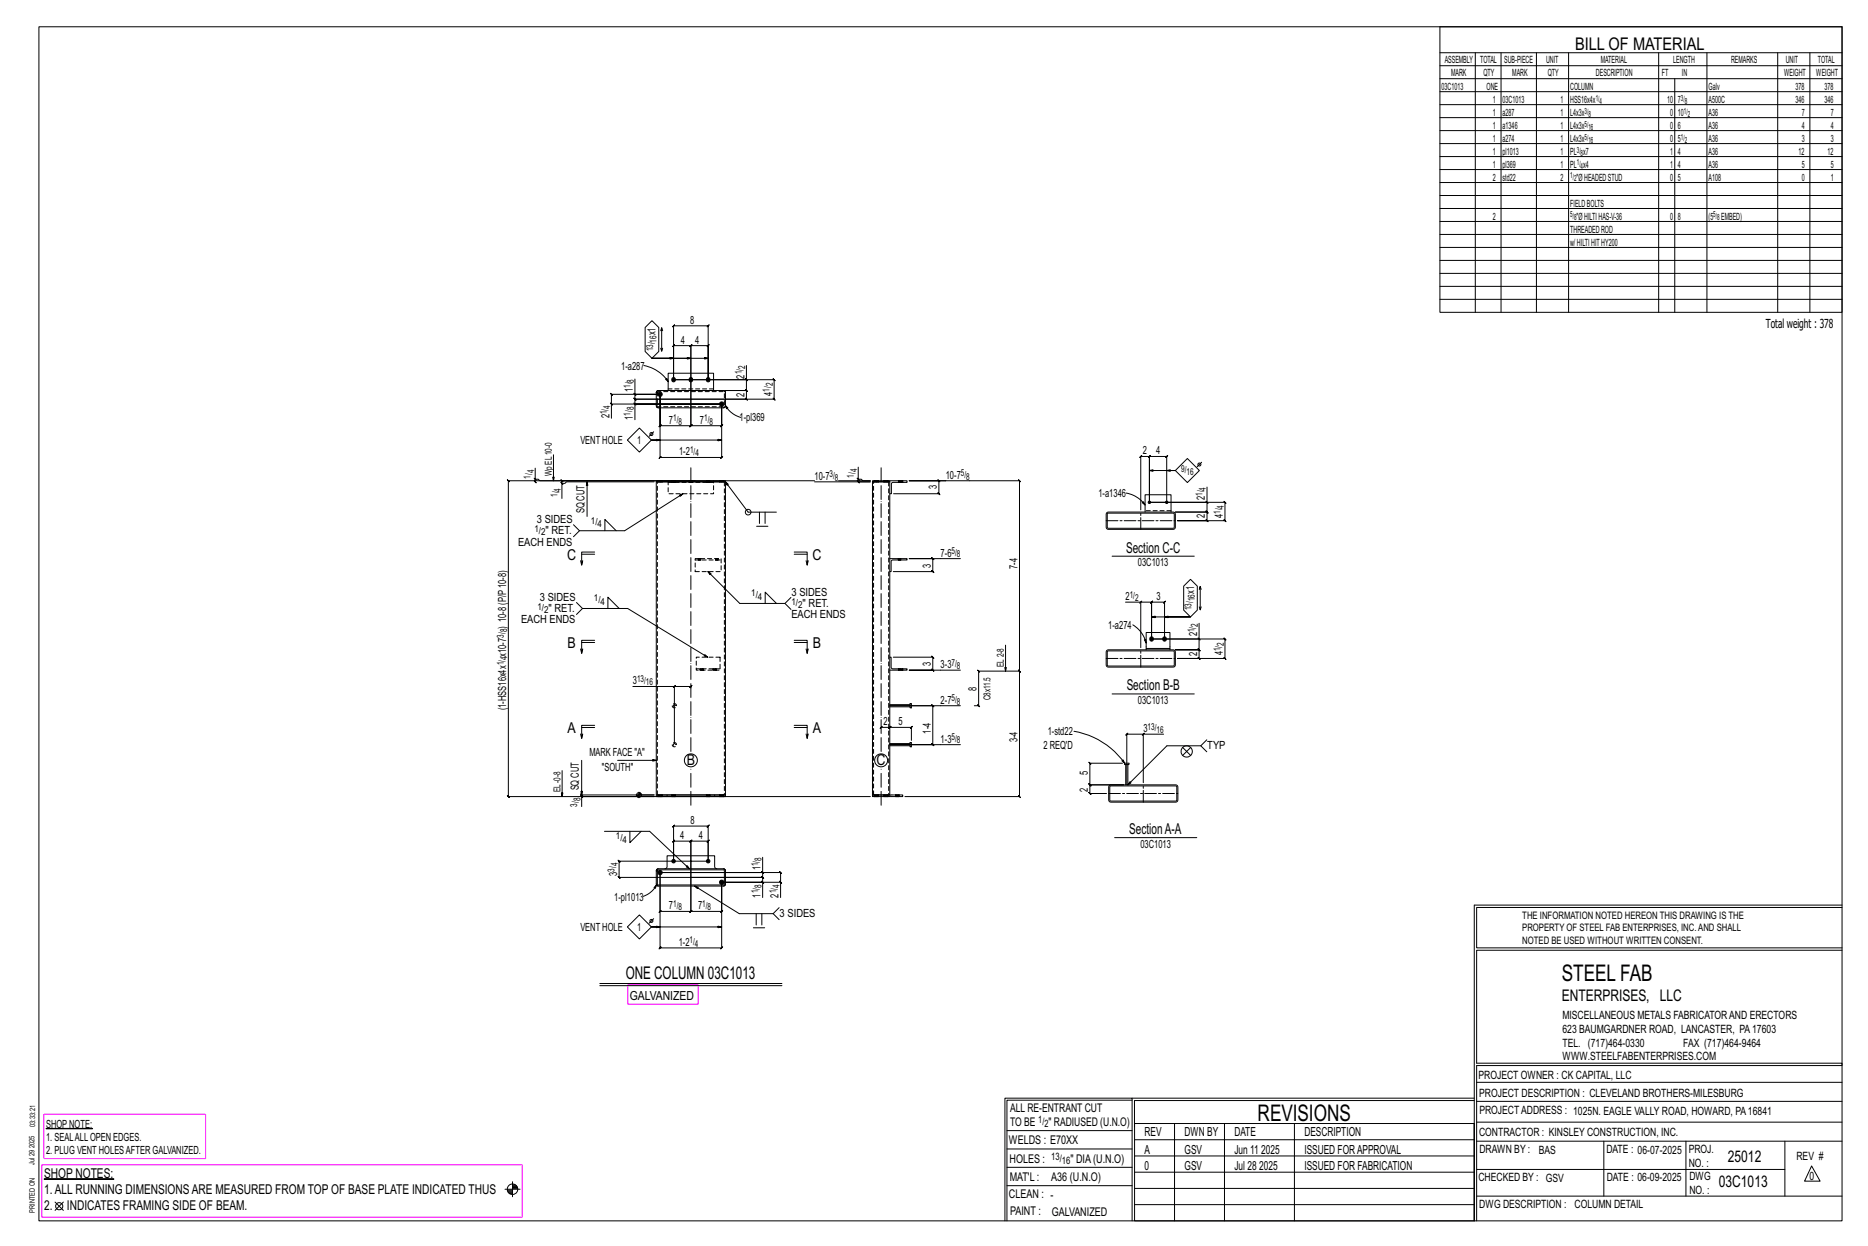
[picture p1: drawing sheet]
<svg xmlns="http://www.w3.org/2000/svg" width="914mm" height="610mm" viewBox="0 0 914 610" stroke-linecap="round" stroke-linejoin="round" font-family="sans-serif">
<g fill="#000" stroke="#000" stroke-width=".49">
<path d="M23 552h22zM22 577h34z"/>
<circle cx="323" cy="193" r="1.1"/>
<circle cx="330" cy="186" r="1"/>
<circle cx="338" cy="186" r="1"/>
<circle cx="347" cy="186" r="1"/>
<circle cx="353" cy="198" r="1.1"/>
<circle cx="563" cy="246" r=".6"/>
<circle cx="571" cy="246" r=".6"/>
<circle cx="564" cy="313" r="1"/>
<circle cx="570" cy="313" r="1"/>
<circle cx="323" cy="427" r="1.1"/>
<circle cx="330" cy="421" r=".9"/>
<circle cx="347" cy="421" r=".9"/>
<circle cx="353" cy="432" r="1.1"/>
</g>
<g fill="none" stroke="#000" stroke-width=".49">
<path d="M19 13h883v584h-883zM705 13h197v140h-197zM705 26h197M705 32h197M705 39h197M722 26v127M735 26v127M752 26v127M768 26v127M812 26v127M820 39v114M836 26v127"/>
<path d="M870 26v127M886 26v127M705 45h197M705 51h197M705 58h197M705 64h197M705 70h197M705 77h197M705 83h197M705 89h197M705 96h197M705 102h197"/>
<path d="M705 108h197M705 115h197M705 121h197M705 127h197M705 134h197M705 140h197M705 146h197M315 179a19 19 0 0 1 12 8M316 160l3-3 3 3v12l-3 3-3-3zM319 175h28M323 170l1 2v-2M323 162l1-2v12"/>
<path d="M324 160v2M330 175h-11h19M365 179v7h-35v-27l-1 1 1-1h17l-1 1 1-1v27v-17l-1 1 1-1h-9h1l-1 1v-1v26h-27h-1l1 1v-1v3M299 197l1 1zM310 197l1 1zM310 192l1 1zM311 185v8h12h-24v-1l1 1h-1v5M321 198l1 2M321 192l1-1h32l1 1v6l-1 2h-32l-1-2zM322 191l-1 1M326 186v-1l1 2zM327 183h22v8h-22z"/>
<path d="M354 191l1 1M355 198l1 2zM355 198a13 13 0 0 0 8 6M355 198l-1 2M365 185l1 1zM365 186v5l1 1-1-1h-10h10l1 1-1-1v4l1 1-1-1h-27v13v1l1-1h-1h15v1l1-1h-1v-10v26l1-1-1 1h-30l1-1-1 1v-31v15v1l1-1h-1h15v1l1-1h-1v-39h1l-1 1v-1h-8l-1 1 1-1v17h49l-1-1 1 1v9h-1l1 1v-1h-68v1l-1-1h1v-2M299 205v-7h54h-42v7M307 215l6-6 6 6-6 6zM320 211l-2 2M323 215h-4h34M261 234l1 1zM262 229v5h1l1 1h76"/>
<path d="M262 234v2l-1-1 1 1M271 223v12M275 236l1 1zM287 236v17M320 236h-43h-2v8M320 235h-45l1 1-1-1v1M322 235h.1M322 236h.1M322 235h32v1h-32zM322 235h-1v1M324 235h.1M324 236h.1"/>
<path d="M352 235h.1M352 236h.1M354 235h1l1 2-1-1 11 15h14M354 235h.1M354 236h.1M399 235h-150h-1l1 1v-1v155l-1-1 1 1h177M420 234l1 1zM420 229v5h2v1h4h-16M420 234v2v-1l1 1h-1h6h-27M427 236v154h1M427 236h9M428 235h.1"/>
<path d="M428 236h.1M428 235h6v1h-6zM428 235h-1v1M430 235h.1M430 236h.1M433 235h.1M433 236h.1M434 235h2v1M435 235h.1M435 236h.1M436 235h8v1h-7l-1 6M436 236v153h-9"/>
<path d="M440 235h.1M440 236h.1M442 235h.1M442 236h.1M563 230h12h-4M581 224l6 6-6 6-6-6zM588 226l-2 2M591 238v8h-28v-23l-1 1 1-1h-5h1l-1 1v-1v26M284 260l-3 3M296 260v-6l6 6M334 242l-28 18h-22l-3-3M370 257h6"/>
<path d="M372 251v5M375 251v5M437 242h23l-1-1 1 1v-7v1l-1-1h1h-15h54l1 1-1-1v93l1 1-1-1M542 251h33v1v6l-1 1h-32l-1-1zM542 251h32l1 7h-33zM551 241a14 14 0 0 1 10 6M559 246l1-1 1 2zM561 251v-9h12v9M571 246v-23h1l-1 1v-1h-8l-1 1 1-1v23h37l-1-1 1 1v9l-1-1 1 1h-24h15l-1-1 1 1v-4l-1-1 1 1h-16h16l-1-1 1 1v-5M590 245l1 1zM284 274l1 2M285 271h6"/>
<path d="M291 270h-6v6v-2M342 273h.1M342 274h.1M343 273h.1M343 274h.1M347 280l15 15h22l3-3M350 273h.1M350 274h.1M351 273h.1M351 274h.1M389 270h6v6l1-2M389 271h6"/>
<path d="M395 274v2M436 273h8v1h-8v6M440 273h.1M440 274h.1M441 273h.1M441 274h.1M470 273h-25h12h-1l1 1v-1v7l-1-1 1 1h-20M544 272h41M282 295l3 3h22l39 24M285 298l-3 3M298 298v-6l5 6M375 295v-5l5 5"/>
<path d="M384 295l3 3M551 295h7v22M558 295l1-1zM558 295h6h-1l1-1v1v18h36l-1-1 1 1v9h-1l1 1v-1h-24h11v1l-1-1h1v-4l-1-1 1 1h-12h12l-1-1 1 1v-5M579 287l4-4 3 4v11l-3 4-4-4zM587 297l1 1v-1M587 288l1-1v11M588 287v1M284 318l1 2M285 314h6M291 313h-6v7v-2M389 313h6v7l1-2"/>
<path d="M389 314h6M395 318v2M492 316v12M542 318h33v1v7h-1h-32l-1-1zM542 319l32-1 1 8h-33zM555 306a14 14 0 0 1 6 9M560 313h1v2zM561 318v-1h12v1M561 317v-8h12v8M564 302h19h-13M586 312l1 1zM587 305v8h-23v-18h-1l1-1v1h6l1-1-1 1v18"/>
<path d="M310 336h20v28M330 336l1-1zM330 336h8l1-1-1 2M436 322v5h8v1h-8M437 322h20l-1-1 1 1v6l-1-1 1 1h-12h25M440 327h.1M440 328h.1M442 327h.1M442 328h.1M479 328l1 1zM544 340h41M284 359l1 2"/>
<path d="M285 356h6M291 355h-6v6v-2M389 355h6v6l1-2M389 356h6M395 359v2M431 356h5h-1l1-1-1 1 1-1v1h10l1-1-1 1v6M432 355l-1 1zM436 345h9M436 346h9M445 344h1v2h-1zM470 345h-34h21h-1l1 1v-1v19h-1l1 1v-1h-21h34M477 345l3 1-1-1v-17h20l1 1-1-1v62v-1l1 1h-1h-56"/>
<path d="M526 358a38 38 0 0 1 25 15M560 359l-1 1zM560 359h-8l-1 1 1-1v25M570 359h-10v24M275 377v13M285 372v17M302 372h19M436 364h9M436 365h9M445 363h1v2h-1zM549 372h1l1 1zM549 373h-16l1 1-1-1v11v-1l1 1h-1h17h-17v-1l1 1h-1v4l1 1-1-1h9"/>
<path d="M551 373h2v1h-2zM551 374v10M579 366l2 2 2-2M579 370l2-2 2 2M588 365l3 3M591 362l-3 3h-17l-19 19 1-2 1 1-2 1v-10M284 389l1 1zM311 389h9h-35l-1-1 1 1v1M312 389h1M312 390h1M313 388v2M313 389h1"/>
<path d="M313 388h1M313 388h.1M320 390h-35v5M321 389h34v-153h-34v154h34v-1M322 389h.1M322 390h.1M322 390v-1h32v1M324 389h.1M324 390h.1M329 389h.1M329 390h.1M331 389h.1"/>
<path d="M331 390h.1M346 389h.1M346 390h.1M348 389h.1M348 390h.1M352 389h.1M352 390h.1M354 389h.1M354 390h.1M428 389h.1M428 390h.1M428 389h6v1h-6z"/>
<path d="M430 389h.1M430 390h.1M433 389h.1M433 390h.1M434 390h2v-1h6v1h-6M435 389h.1M435 390h.1M438 389h.1M438 390h.1M440 389h.1M440 390h.1M543 384h33l1 1-1 7h-33v-1z"/>
<path d="M543 385h33v7h-32zM296 407h22l19 18M308 407v5l6-5M373 419v8h-50v37l1-1-1 1h30l1-1-1 1v-32v14l1-1-1 1h-15l1-1-1 1v-17M546 410h40M321 433h.1M321 433v2l-1-1zM321 433a11 11 0 0 1-6 6M321 425v1M322 425h32l1 1v7h-1h-32l-1-1zM322 433h.1M322 425h.1"/>
<path d="M322 426h32l1 7h-33zM325 425l2-1v-5h23v5l1 1M338 429v-17l1-1-1 1h9h-1l1-1v1v9h-44l1 1-1-1v8l1 1-1-1h70l1 1-1-1v3M340 433l22 14h16l3-3M347 421v-17l-1 1 1-1h-17l-1 1 1-1v17v-9h-1l1-1v1h8l1-1-1 1v17M355 425h.1M355 433h.1M355 425v1M373 431l1 1zM373 426l1 1zM373 439v-7h-20h29v7M373 427v2l1 1-1-1h-35v17l1-1-1 1h-15l1-1-1 1v-19h59v-1l1 1h-1v5"/>
<path d="M382 431l1 1zM307 454l6-6 6 6-6 5zM320 449l-2 3M323 454h-4h34M369 454h5M370 447v6M373 447v6M378 447l3 3M722 443v154M722 443h180M902 444h-179v20h179M902 465h-179v55h179v1h-179v76"/>
<path d="M294 481h89M294 482h89M554 538h-61v59M554 537h168M722 538h-167v13M723 539h179M723 530h179M493 553h61M555 550h167v47h-167zM555 558h167M575 550v47M599 550v47"/>
<path d="M634 550v47M723 549h179M723 558h179M785 558v27M825 558v27M874 558v27M251 578v8M251 580h1M493 571h61M493 562h61M555 573h167M555 566h167"/>
<path d="M723 572h151M887 570l4 8h-8zM27 588l4 4M31 588l-4 4M247 582h8M248 582h3M248 583h3M249 583h2M249 584h2M251 581h2M251 580h2M492 597v-60h62v60"/>
<path d="M493 580h61M555 589h167M555 581h167M723 585h179"/>
<circle cx="319" cy="212" r=".7"/>
<circle cx="587" cy="227" r=".7"/>
<circle cx="366" cy="251" r="1.4"/>
<circle cx="338" cy="372" r="3"/>
<circle cx="431" cy="372" r="3"/>
<circle cx="581" cy="368" r="2.8"/>
<circle cx="313" cy="389" r="1.2"/>
<circle cx="319" cy="451" r=".7"/>
<circle cx="29" cy="590" r="1.8"/>
<circle cx="251" cy="582" r="2.6"/>
</g>
<path d="M307 482h35v9h-35zM22 545h79v22h-79zM21 570h235v26h-235z" fill="none" stroke="#f0f" stroke-width=".5"/>
<g fill="none" stroke="#000" stroke-width=".49" stroke-dasharray="2 1.4">
<path d="M321 192h1zM321 199h.1M321 192h.1M322 199h.1M322 191h.1M322 192h32l1 7h-33zM349 190h-22M355 199h.1M355 191h.1M355 192h.1M322 235v1M322 235h.1"/>
<path d="M323 235l-1 1M323 235l1 1zM323 236h.1M324 235v1M324 235h.1M324 236h.1M324 236v-1M327 235v7h22v-7M327 236h22M329 235v1zM329 235h.1M329 235v1"/>
<path d="M329 236l1-1-1 1M330 235v1M331 235v1M337 235v1zM337 235h1M338 235l-1 1M338 236v-1v1M338 235v1M339 235v1M346 235v1zM346 235h.1M346 235v1"/>
<path d="M346 236l1-1-1 1M347 235v1M352 235v1M352 235h.1M353 235l-1 1M353 235l1 1zM353 235v1M353 236h.1M354 235v1M354 235h.1M354 236h.1M354 236v-1"/>
<path d="M355 236v153M428 235v1M428 235h.1M429 235l-1 1M429 235v1zM429 236h.1M429 235v1M430 235v1M430 235h.1M430 236h.1M430 236v-1M433 235v1"/>
<path d="M433 235h.1M434 235v1zM434 235l-1 1M434 236h-1M434 235v1M435 235h.1M435 236h.1M435 236v-1M435 236v153M440 235v1M440 235h.1M441 235l-1 1"/>
<path d="M441 236v-1l-1 1M441 235v1M442 235v1M442 235h.1M442 236h.1M442 236v-1M573 250h-12M340 273h13v7h-13zM340 274h13M342 273v1M342 273h.1M342 273l1 1z"/>
<path d="M342 274h.1M343 273v1M343 273h.1M343 274h.1M343 274v-1M350 273v1M350 273h.1M351 273l-1 1M351 273v1zM351 274h.1M351 273v1M351 273h.1"/>
<path d="M351 274v-1M440 273v1M440 273h.1M440 273l1 1zM440 274h.1M441 273v1M441 273h.1M441 274h.1M441 274v-1M341 322h11v6h-11zM343 328v-1M344 328v-1"/>
<path d="M344 327l-1 1 1-1M344 327v1zM344 328h.1M349 328v-1M350 328v-1M350 328l1-1M350 327v1v-1M351 327v1zM351 328h-1M352 327h-11M440 327h.1M440 327v1"/>
<path d="M440 328h.1M440 328v-1M441 328v-1M441 328l1-1M441 327v1v-1M442 328v-1M442 328h.1M322 389v-153M322 389h.1M322 389v1M322 390h.1M322 390v-1"/>
<path d="M323 389v1zM323 390v-1M323 390l1-1M323 389h1M324 390v-1M324 390h.1M327 389v1M329 389h.1M329 389v1M329 390h.1M329 390v-1M329 389l1 1z"/>
<path d="M330 390v-1M330 389h.1M330 390l1-1M331 390v-1M331 390h.1M346 389h.1M346 389v1M346 390h.1M346 390v-1M346 389l1 1zM347 390v-1M347 389h.1"/>
<path d="M347 390l1-1M348 390v-1M348 390h-1M350 390v-1M352 389h.1M352 389v1M352 390h.1M353 390v-1M353 389v1zM353 390l1-1M353 389h1M354 390v-1"/>
<path d="M354 390h.1M428 389v-153M428 389h.1M428 389v1M428 390h.1M428 390v-1M429 389v1zM429 390v-1M429 390l1-1M429 389h.1M430 390v-1M430 390h.1"/>
<path d="M433 389h.1M433 389v1M433 390h.1M433 390v-1M433 389l1 1zM434 390v-1M434 389h.1M434 390l1-1M435 390v-1M435 390h.1M438 389h.1M438 389v1"/>
<path d="M438 390h.1M439 390v-1M439 389v1zM439 390l1-1M439 389h1M440 390v-1M440 390h.1M321 432v1M321 426h1h-1M321 433h1M322 425h-1M322 433h.1"/>
<path d="M322 425h.1M354 433h1M355 425h-1M355 433h.1M355 425h.1M355 433v-1M355 426h.1"/>
<circle cx="330" cy="345" r=".5"/>
<circle cx="330" cy="345" r="1.1"/>
<circle cx="330" cy="364" r=".5"/>
<circle cx="330" cy="364" r="1.1"/>
</g>
<path d="M338 368v-139M431 368v-139M338 394v-18M431 394v-18" fill="none" stroke="#000" stroke-width=".49" stroke-dasharray="6.8 1 0 1"/>
<path d="M541 255h34M558 259v-8M541 322h34M558 326v-8M543 388h34M560 392v-8" fill="none" stroke="#000" stroke-width=".49" stroke-dasharray="5.8 1 1 1"/>
<g font-size="11.2">
<text x="764" y="480">STEEL FAB</text>
<text x="616" y="548">REVISIONS</text>
</g>
<g font-size="8.6">
<text x="771" y="24">BILL OF MATERIAL</text>
<text x="306" y="479">ONE COLUMN 03C1013</text>
</g>
<g font-size="7.9">
<text x="765" y="490">ENTERPRISES, LLC</text>
<text x="846" y="569">25012</text>
<text x="841" y="581">03C1013</text>
</g>
<g font-size="7.3">
<text x="278" y="274">C</text>
<text x="398" y="274">C</text>
<text x="551" y="270">Section C-C</text>
<text x="278" y="317">B</text>
<text x="398" y="317">B</text>
<text x="552" y="338">Section B-B</text>
<text x="278" y="359">A</text>
<text x="398" y="359">A</text>
<text x="336" y="374">B</text>
<text x="429" y="374">C</text>
<text x="553" y="408">SectionA-A</text>
</g>
<g font-size="6.6">
<text x="22" y="576">SHOP NOTES:</text>
<text x="22" y="584">1.ALL RUNNING DIMENSIONSARE MEASURED FROM TOP OF BASE PLATE INDICATED THUS</text>
<text x="22" y="592">2.</text>
<text x="33" y="592">INDICATES FRAMING SIDE OF BEAM.</text>
</g>
<g font-size="6.1">
<text x="864" y="161">Total weight : 378</text>
<text x="308" y="489">GALVANIZED</text>
<text x="560" y="556">REV</text>
<text x="580" y="556">DWN BY</text>
<text x="604" y="556">DATE</text>
<text x="639" y="556">DESCRIPTION</text>
<text x="560" y="564">A</text>
<text x="580" y="564">GSV</text>
<text x="604" y="564">Jun 11</text>
<text x="617" y="564">2025</text>
<text x="639" y="564">ISSUED FORAPPROVAL</text>
<text x="560" y="572">0</text>
<text x="580" y="572">GSV</text>
<text x="604" y="572">Jul 28</text>
<text x="616" y="572">2025</text>
<text x="639" y="572">ISSUED FOR FABRICATION</text>
</g>
<g font-size="5.9">
<text x="494" y="560">WELDS : E70XX</text>
<text x="494" y="569">HOLES :</text>
<text x="524" y="569">&quot; DIA(U.N.O)</text>
<text x="494" y="578">MAT'L :</text>
<text x="515" y="578">A36 (U.N.O)</text>
<text x="494" y="586">CLEAN : -</text>
<text x="495" y="595">PAINT :</text>
<text x="515" y="595">GALVANIZED</text>
</g>
<g font-size="5.8">
<text x="494" y="544">ALL RE-ENTRANT CUT</text>
<text x="494" y="551">TO BE</text>
<text x="513" y="551">&quot; RADIUSED (U.N.O)</text>
</g>
<g font-size="5.6">
<text x="765" y="499">MISCELLANEOUS METALS FABRICATORAND ERECTORS</text>
<text x="765" y="505">623 BAUMGARDNER ROAD, LANCASTER, PA17603</text>
<text x="765" y="512">TEL. (717)464-0330</text>
<text x="824" y="512">FAX (717)464-9464</text>
<text x="765" y="519">WWW.STEELFABENTERPRISES.COM</text>
<text x="724" y="528">PROJECT OWNER : CK CAPITAL, LLC</text>
<text x="724" y="537">PROJECT DESCRIPTION : CLEVELAND BROTHERS-MILESBURG</text>
<text x="724" y="545">PROJECTADDRESS : 1025N. EAGLE VALLY ROAD, HOWARD, PA16841</text>
<text x="724" y="556">CONTRACTOR : KINSLEY CONSTRUCTION, INC.</text>
<text x="724" y="564">DRAWN BY :</text>
<text x="753" y="564">BAS</text>
<text x="786" y="564">DATE : 06-07-2025</text>
<text x="827" y="564">PROJ.</text>
<text x="879" y="568">REV #</text>
<text x="827" y="571">NO. :</text>
<text x="724" y="578">CHECKED BY : GSV</text>
<text x="787" y="578">DATE : 06-09-2025</text>
<text x="827" y="578">DWG</text>
<text x="886" y="578">0</text>
<text x="827" y="584">NO. :</text>
<text x="724" y="591">DWG DESCRIPTION : COLUMN DETAIL</text>
</g>
<g font-size="5.5">
<text x="338" y="158">8</text>
<text x="321" y="164" transform="rotate(-90 321 164)">x1</text>
<text x="333" y="168">4</text>
<text x="340" y="168">4</text>
<text x="304" y="181">1-a287</text>
<text x="364" y="185" transform="rotate(-90 364 185)">2</text>
<text x="310" y="192" transform="rotate(-90 310 192)">1</text>
<text x="364" y="194" transform="rotate(-90 364 194)">2</text>
<text x="378" y="194" transform="rotate(-90 378 194)">4</text>
<text x="298" y="205" transform="rotate(-90 298 205)">2</text>
<text x="310" y="205" transform="rotate(-90 310 205)">1</text>
<text x="327" y="207">7</text>
<text x="343" y="207">7</text>
<text x="362" y="206">1-pl369</text>
<text x="284" y="217">VENT HOLE</text>
<text x="312" y="217">1</text>
<text x="332" y="223">1-2</text>
<text x="560" y="222">2</text>
<text x="566" y="222">4</text>
<text x="399" y="235">10-7</text>
<text x="459" y="239" transform="rotate(-90 459 239)">3</text>
<text x="463" y="234">10-7</text>
<text x="538" y="243">1-a1346</text>
<text x="590" y="245" transform="rotate(-90 590 245)">2</text>
<text x="286" y="251" transform="rotate(-90 286 251)">SQ CUT</text>
<text x="263" y="256">3 SIDES</text>
<text x="590" y="254" transform="rotate(-90 590 254)">2</text>
<text x="599" y="253" transform="rotate(-90 599 253)">4</text>
<text x="267" y="261">&quot; RET.</text>
<text x="254" y="267">EACH ENDS</text>
<text x="460" y="272">7-6</text>
<text x="456" y="278" transform="rotate(-90 456 278)">3</text>
<text x="498" y="278" transform="rotate(-90 498 278)">7-4</text>
<text x="557" y="277">03C1013</text>
<text x="264" y="294">3 SIDES</text>
<text x="387" y="291">3 SIDES</text>
<text x="551" y="294">2</text>
<text x="566" y="294">3</text>
<text x="585" y="291" transform="rotate(-90 585 291)">x1</text>
<text x="269" y="299">&quot; RET.</text>
<text x="393" y="297">&quot; RET.</text>
<text x="255" y="305">EACH ENDS</text>
<text x="387" y="303">EACH ENDS</text>
<text x="248" y="308" transform="rotate(-90 248 308)">) 10-8 (P/P10-8)</text>
<text x="543" y="308">1-a274</text>
<text x="586" y="311" transform="rotate(-90 586 311)">2</text>
<text x="248" y="321" transform="rotate(-90 248 321)">x10-7</text>
<text x="586" y="321" transform="rotate(-90 586 321)">2</text>
<text x="599" y="321" transform="rotate(-90 599 321)">4</text>
<text x="456" y="326" transform="rotate(-90 456 326)">3</text>
<text x="460" y="327">3-3</text>
<text x="310" y="335">3</text>
<text x="478" y="338" transform="rotate(-90 478 338)">8</text>
<text x="248" y="347" transform="rotate(-90 248 347)">(1-HSS16x4x</text>
<text x="460" y="344">2-7</text>
<text x="557" y="344">03C1013</text>
<text x="432" y="355">2</text>
<text x="440" y="355">5</text>
<text x="456" y="359" transform="rotate(-90 456 359)">1-4</text>
<text x="513" y="360">1-std22</text>
<text x="560" y="358">3</text>
<text x="460" y="363">1-3</text>
<text x="498" y="363" transform="rotate(-90 498 363)">3-4</text>
<text x="289" y="370">MARK FACE &quot;A&quot;</text>
<text x="511" y="366">2 REQ'D</text>
<text x="591" y="367">TYP</text>
<text x="295" y="377">&quot;SOUTH&quot;</text>
<text x="533" y="379" transform="rotate(-90 533 379)">5</text>
<text x="283" y="387" transform="rotate(-90 283 387)">SQ CUT</text>
<text x="533" y="388" transform="rotate(-90 533 388)">2</text>
<text x="338" y="403">8</text>
<text x="333" y="411">4</text>
<text x="342" y="411">4</text>
<text x="558" y="415">03C1013</text>
<text x="372" y="426" transform="rotate(-90 372 426)">1</text>
<text x="302" y="429" transform="rotate(-90 302 429)">3</text>
<text x="301" y="441">1-pl1013</text>
<text x="372" y="439" transform="rotate(-90 372 439)">1</text>
<text x="381" y="439" transform="rotate(-90 381 439)">2</text>
<text x="327" y="445">7</text>
<text x="342" y="445">7</text>
<text x="382" y="449">3 SIDES</text>
<text x="284" y="455">VENT HOLE</text>
<text x="312" y="455">1</text>
<text x="332" y="463">1-2</text>
<text x="23" y="552">SHOPNOTE:</text>
<text x="23" y="558">1. SEALALLOPEN EDGES.</text>
<text x="23" y="565">2. PLUG VENT HOLESAFTER GALVANIZED.</text>
</g>
<g font-size="5">
<text x="745" y="450">THE INFORMATION NOTED HEREON THIS DRAWING IS THE</text>
<text x="745" y="456">PROPERTY OF STEEL FAB ENTERPRISES, INC.AND SHALL</text>
<text x="745" y="462">NOTED BE USED WITHOUT WRITTEN CONSENT.</text>
<text x="508" y="550">1/</text>
<text x="511" y="551">2</text>
<text x="515" y="568">13/</text>
<text x="520" y="570">16</text>
</g>
<g font-size="4.9">
<text x="707" y="31">ASSEMBLY</text>
<text x="725" y="31">TOTAL</text>
<text x="736" y="31">SUB-PIECE</text>
<text x="757" y="31">UNIT</text>
<text x="784" y="31">MATERIAL</text>
<text x="819" y="31">LENGTH</text>
<text x="847" y="31">REMARKS</text>
<text x="874" y="31">UNIT</text>
<text x="890" y="31">TOTAL</text>
<text x="710" y="37">MARK</text>
<text x="726" y="37">QTY</text>
<text x="740" y="37">MARK</text>
<text x="758" y="37">QTY</text>
<text x="781" y="37">DESCRIPTION</text>
<text x="814" y="37">FT</text>
<text x="823" y="37">IN</text>
<text x="873" y="37">WEIGHT</text>
<text x="889" y="37">WEIGHT</text>
<text x="706" y="44">03C1013</text>
<text x="728" y="44">ONE</text>
<text x="769" y="44">COLUMN</text>
<text x="836" y="44">Galv</text>
<text x="879" y="44">378</text>
<text x="893" y="44">378</text>
<text x="731" y="50">1</text>
<text x="736" y="50">03C1013</text>
<text x="764" y="50">1</text>
<text x="769" y="50">HSS16x4x</text>
<text x="816" y="50">10</text>
<text x="821" y="50">7</text>
<text x="836" y="50">A500C</text>
<text x="879" y="50">346</text>
<text x="893" y="50">346</text>
<text x="731" y="57">1</text>
<text x="736" y="57">a287</text>
<text x="764" y="57">1</text>
<text x="769" y="57">L4x3x</text>
<text x="818" y="57">0</text>
<text x="821" y="57">10</text>
<text x="836" y="57">A36</text>
<text x="882" y="57">7</text>
<text x="896" y="57">7</text>
<text x="731" y="63">1</text>
<text x="736" y="63">a1346</text>
<text x="764" y="63">1</text>
<text x="769" y="63">L4x3x</text>
<text x="818" y="63">0</text>
<text x="821" y="63">6</text>
<text x="836" y="63">A36</text>
<text x="882" y="63">4</text>
<text x="896" y="63">4</text>
<text x="731" y="69">1</text>
<text x="736" y="69">a274</text>
<text x="764" y="69">1</text>
<text x="769" y="69">L4x3x</text>
<text x="818" y="69">0</text>
<text x="821" y="69">5</text>
<text x="836" y="69">A36</text>
<text x="882" y="69">3</text>
<text x="896" y="69">3</text>
<text x="731" y="76">1</text>
<text x="736" y="76">pl1013</text>
<text x="764" y="76">1</text>
<text x="769" y="76">PL x7</text>
<text x="818" y="76">1</text>
<text x="821" y="76">4</text>
<text x="836" y="76">A36</text>
<text x="880" y="76">12</text>
<text x="895" y="76">12</text>
<text x="731" y="82">1</text>
<text x="736" y="82">pl369</text>
<text x="764" y="82">1</text>
<text x="769" y="82">PL x4</text>
<text x="818" y="82">1</text>
<text x="821" y="82">4</text>
<text x="836" y="82">A36</text>
<text x="882" y="82">5</text>
<text x="896" y="82">5</text>
<text x="731" y="88">2</text>
<text x="736" y="88">std22</text>
<text x="764" y="88">2</text>
<text x="772" y="88">&quot;ØHEADEDSTUD</text>
<text x="818" y="88">0</text>
<text x="821" y="88">5</text>
<text x="836" y="88">A108</text>
<text x="882" y="88">0</text>
<text x="896" y="88">1</text>
<text x="769" y="101">FIELDBOLTS</text>
<text x="731" y="107">2</text>
<text x="772" y="107">&quot;ØHILTIHAS-V-36</text>
<text x="818" y="107">0</text>
<text x="821" y="107">8</text>
<text x="836" y="107">(5</text>
<text x="843" y="107">EMBED)</text>
<text x="769" y="114">THREADEDROD</text>
<text x="769" y="120">w/HILTIHITHY200</text>
</g>
<g font-size="4.7">
<text x="321" y="168" transform="rotate(-90 321 168)">16</text>
<text x="320" y="172" transform="rotate(-90 320 172)">13/</text>
<text x="363" y="183" transform="rotate(-90 363 183)">1/</text>
<text x="365" y="181" transform="rotate(-90 365 181)">2</text>
<text x="309" y="190" transform="rotate(-90 309 190)">1/</text>
<text x="310" y="187" transform="rotate(-90 310 187)">8</text>
<text x="377" y="192" transform="rotate(-90 377 192)">1/</text>
<text x="378" y="189" transform="rotate(-90 378 189)">2</text>
<text x="297" y="203" transform="rotate(-90 297 203)">1/</text>
<text x="299" y="200" transform="rotate(-90 299 200)">4</text>
<text x="309" y="203" transform="rotate(-90 309 203)">1/</text>
<text x="310" y="201" transform="rotate(-90 310 201)">8</text>
<text x="329" y="206">1/</text>
<text x="332" y="208">8</text>
<text x="345" y="206">1/</text>
<text x="347" y="208">8</text>
<text x="338" y="222">1/</text>
<text x="340" y="223">4</text>
<text x="261" y="232" transform="rotate(-90 261 232)">4</text>
<text x="270" y="233" transform="rotate(-90 270 233)">Wp EL10-0</text>
<text x="406" y="234">3/</text>
<text x="418" y="234" transform="rotate(-90 418 234)">1/</text>
<text x="420" y="231" transform="rotate(-90 420 231)">4</text>
<text x="470" y="233">5/</text>
<text x="578" y="231">9/</text>
<text x="581" y="232">16</text>
<text x="260" y="234" transform="rotate(-90 260 234)">1/</text>
<text x="409" y="235">8</text>
<text x="473" y="235">8</text>
<text x="273" y="243" transform="rotate(-90 273 243)">1/</text>
<text x="274" y="241" transform="rotate(-90 274 241)">4</text>
<text x="589" y="243" transform="rotate(-90 589 243)">1/</text>
<text x="590" y="240" transform="rotate(-90 590 240)">4</text>
<text x="597" y="251" transform="rotate(-90 597 251)">1/</text>
<text x="599" y="249" transform="rotate(-90 599 249)">4</text>
<text x="289" y="256">1/</text>
<text x="293" y="258">4</text>
<text x="262" y="260">1/</text>
<text x="265" y="262">2</text>
<text x="466" y="271">5/</text>
<text x="468" y="273">8</text>
<text x="368" y="292">1/</text>
<text x="371" y="293">4</text>
<text x="553" y="292">1/</text>
<text x="263" y="298">1/</text>
<text x="266" y="300">2</text>
<text x="291" y="294">1/</text>
<text x="294" y="296">4</text>
<text x="387" y="296">1/</text>
<text x="391" y="297">2</text>
<text x="556" y="294">2</text>
<text x="583" y="298" transform="rotate(-90 583 298)">13/</text>
<text x="585" y="294" transform="rotate(-90 585 294)">16</text>
<text x="247" y="312" transform="rotate(-90 247 312)">3/</text>
<text x="248" y="309" transform="rotate(-90 248 309)">8</text>
<text x="585" y="309" transform="rotate(-90 585 309)">1/</text>
<text x="586" y="307" transform="rotate(-90 586 307)">2</text>
<text x="599" y="316" transform="rotate(-90 599 316)">2</text>
<text x="248" y="323" transform="rotate(-90 248 323)">4</text>
<text x="597" y="319" transform="rotate(-90 597 319)">1/</text>
<text x="247" y="326" transform="rotate(-90 247 326)">1/</text>
<text x="466" y="326">7/</text>
<text x="468" y="327">8</text>
<text x="491" y="326" transform="rotate(-90 491 326)">EL2-8</text>
<text x="312" y="334">13/</text>
<text x="316" y="335">16</text>
<text x="466" y="343">5/</text>
<text x="468" y="345">8</text>
<text x="485" y="343" transform="rotate(-90 485 343)">C8x11.5</text>
<text x="562" y="357">13/</text>
<text x="566" y="359">16</text>
<text x="466" y="362">5/</text>
<text x="468" y="364">8</text>
<text x="274" y="388" transform="rotate(-90 274 388)">EL-0-8</text>
<text x="282" y="395" transform="rotate(-90 282 395)">3/</text>
<text x="284" y="392" transform="rotate(-90 284 392)">8</text>
<text x="302" y="411">1/</text>
<text x="305" y="412">4</text>
<text x="302" y="424" transform="rotate(-90 302 424)">4</text>
<text x="371" y="424" transform="rotate(-90 371 424)">1/</text>
<text x="373" y="421" transform="rotate(-90 373 421)">8</text>
<text x="301" y="426" transform="rotate(-90 301 426)">3/</text>
<text x="371" y="437" transform="rotate(-90 371 437)">1/</text>
<text x="373" y="434" transform="rotate(-90 373 434)">8</text>
<text x="380" y="437" transform="rotate(-90 380 437)">1/</text>
<text x="382" y="434" transform="rotate(-90 382 434)">4</text>
<text x="329" y="444">1/</text>
<text x="344" y="444">1/</text>
<text x="332" y="445">8</text>
<text x="346" y="445">8</text>
<text x="338" y="462">1/</text>
<text x="340" y="463">4</text>
</g>
<g font-size="4.2">
<text x="781" y="49">1/</text>
<text x="783" y="51">4</text>
<text x="823" y="49">3/</text>
<text x="825" y="51">8</text>
<text x="776" y="56">3/</text>
<text x="778" y="57">8</text>
<text x="824" y="56">1/</text>
<text x="826" y="57">2</text>
<text x="776" y="62">5/</text>
<text x="778" y="63">16</text>
<text x="776" y="68">5/</text>
<text x="778" y="70">16</text>
<text x="823" y="68">1/</text>
<text x="825" y="70">2</text>
<text x="772" y="75">3/</text>
<text x="774" y="76">8</text>
<text x="772" y="81">1/</text>
<text x="774" y="82">4</text>
<text x="769" y="87">1/</text>
<text x="770" y="89">2</text>
<text x="769" y="106">5/</text>
<text x="770" y="108">8</text>
<text x="839" y="106">5/</text>
<text x="841" y="108">8</text>
</g>
<g font-size="3.7">
<text x="17" y="551" transform="rotate(-90 17 551)">03:33:21</text>
<text x="17" y="562" transform="rotate(-90 17 562)">2025</text>
<text x="17" y="570" transform="rotate(-90 17 570)">Jul 29</text>
<text x="17" y="593" transform="rotate(-90 17 593)">PRINTED ON</text>
</g>
</svg>
